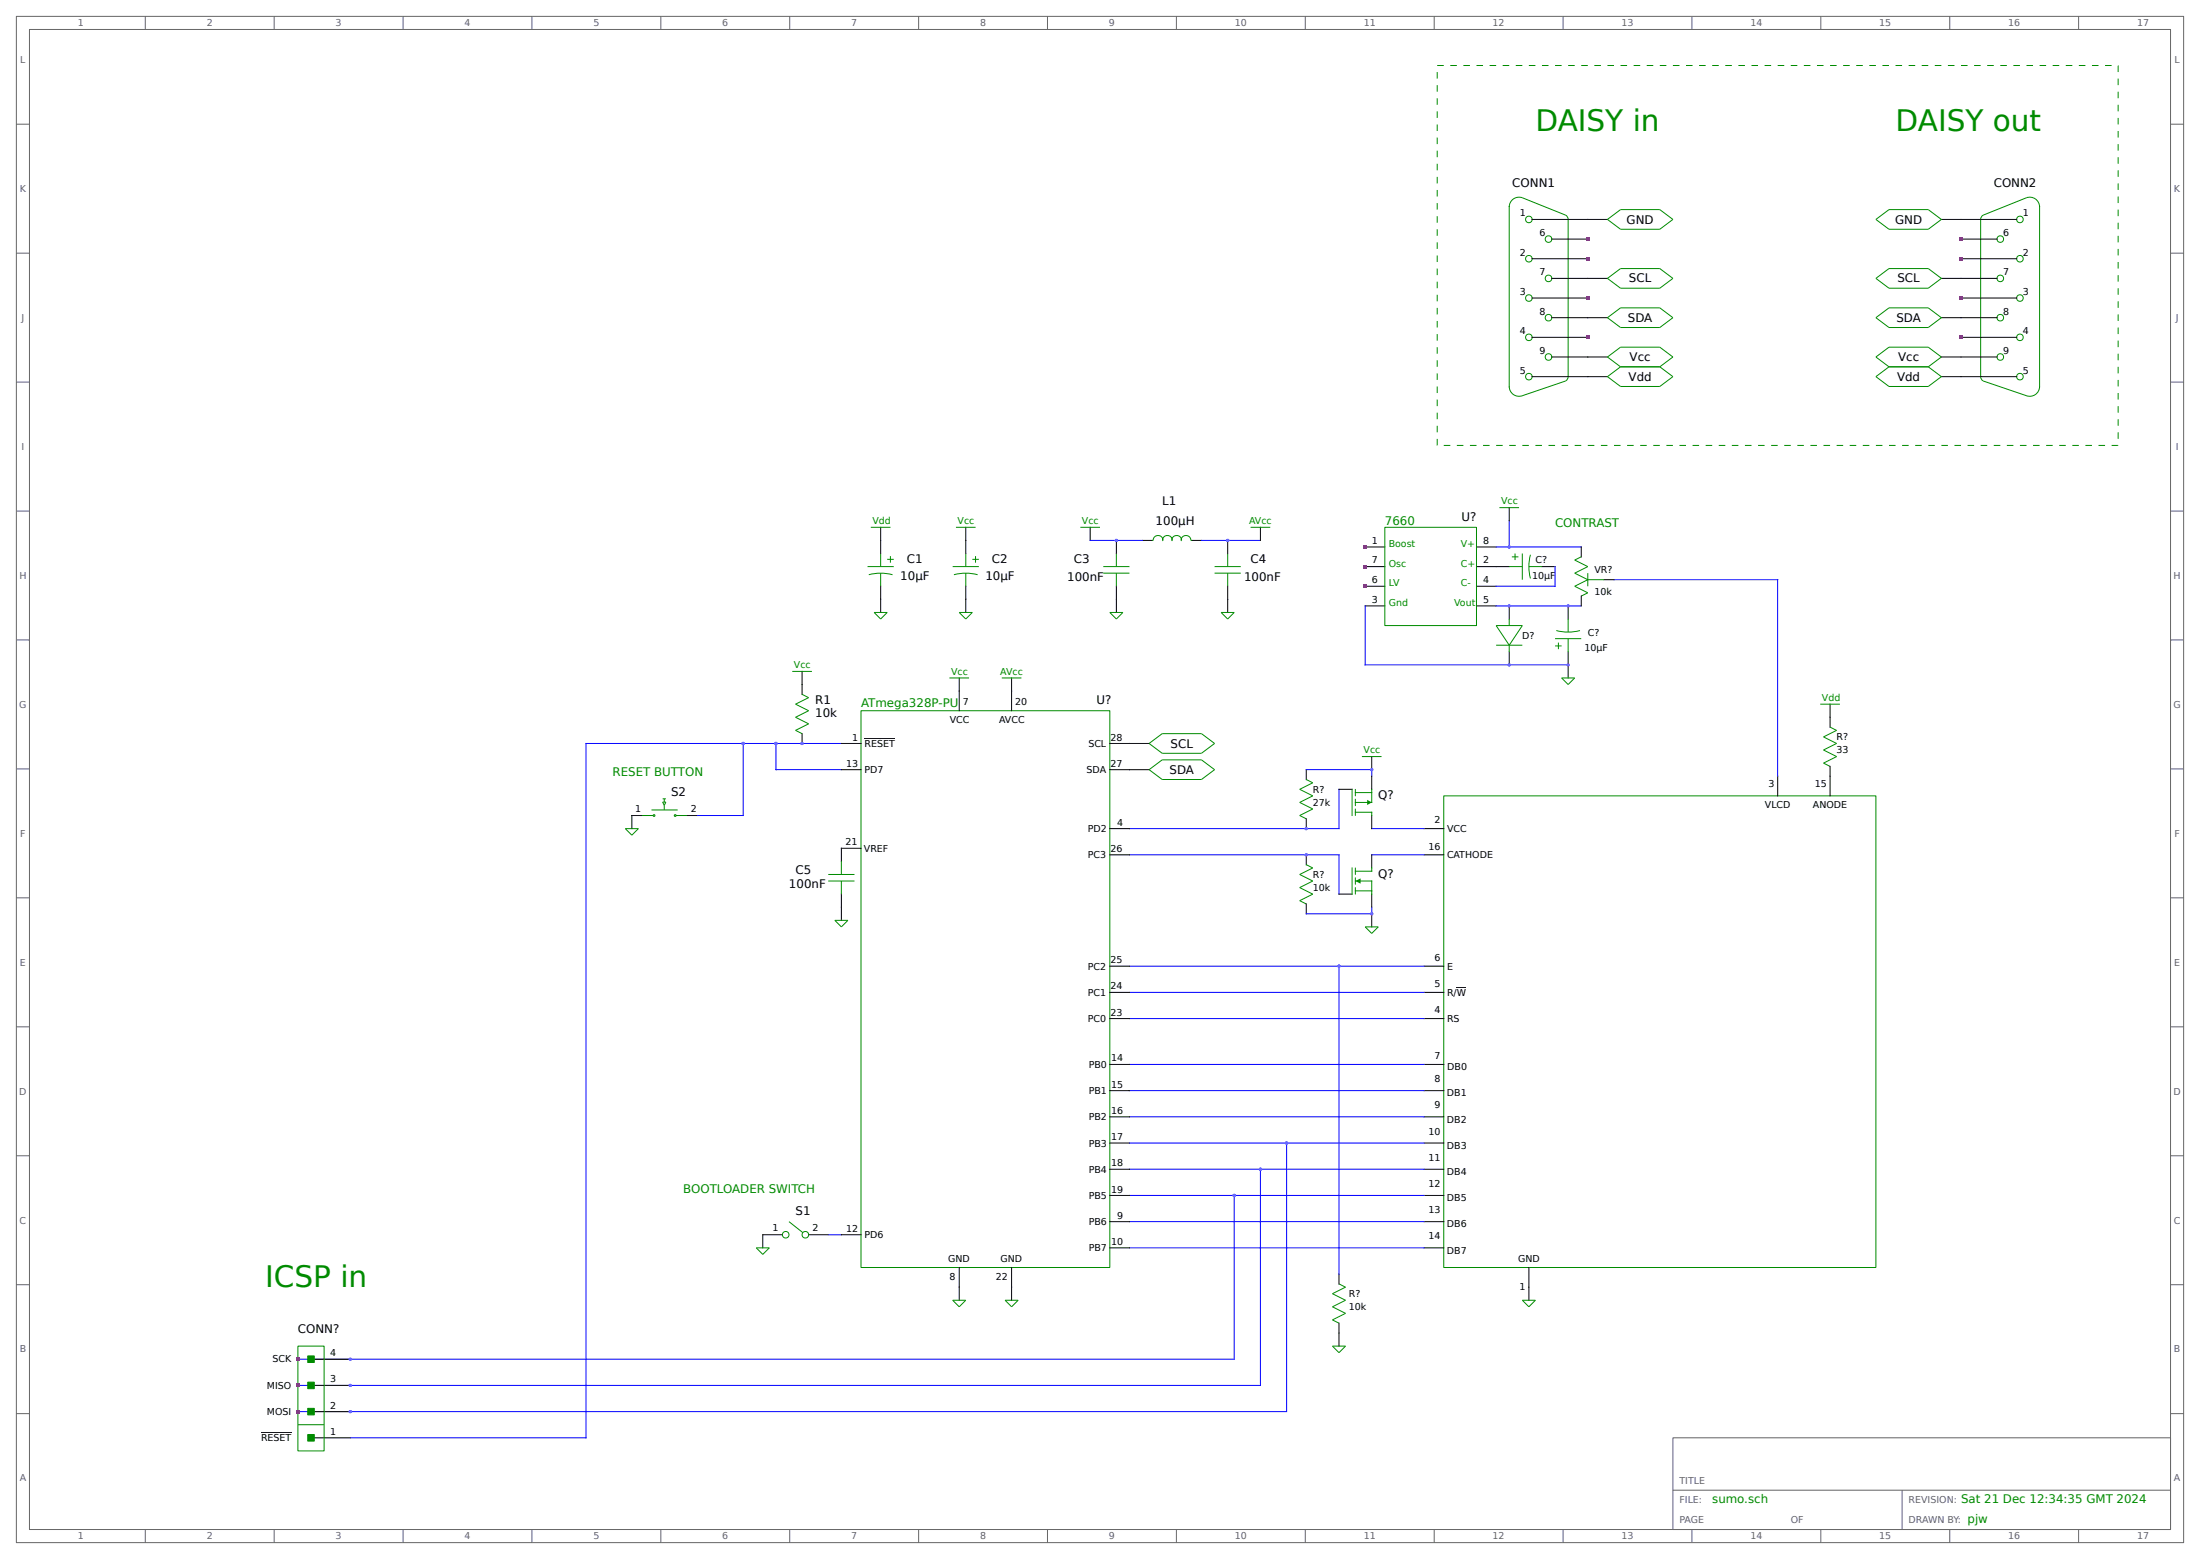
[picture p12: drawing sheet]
<svg xmlns="http://www.w3.org/2000/svg" width="853mm" height="605mm" viewBox="0 0 853 605" stroke-linecap="round" stroke-linejoin="round" font-family="sans-serif">
<g fill="none" stroke="#666" stroke-width=".39">
<path d="M6.3 6.3h840.8v591.9h-840.8zM11.4 11.4h830.6v581.7h-830.6zM56.4 6.3v5.1M106.4 6.3v5.1M156.4 6.3v5.1M206.4 6.3v5.1M256.4 6.3v5.1M306.3 6.3v5.1M356.4 6.3v5.1M406.3 6.3v5.1M456.4 6.3v5.1M506.3 6.3v5.1"/>
<path d="M556.4 6.3v5.1M606.3 6.3v5.1M656.4 6.3v5.1M706.3 6.3v5.1M756.4 6.3v5.1M806.3 6.3v5.1M6.3 48.2h5.1M842 48.2h5.1M6.3 98.2h5.1M842 98.2h5.1M6.3 148.2h5.1M842 148.2h5.1"/>
<path d="M6.3 198.2h5.1M842 198.2h5.1M6.3 248.2h5.1M842 248.2h5.1M6.3 298.2h5.1M842 298.2h5.1M6.3 348.2h5.1M842 348.2h5.1M6.3 398.2h5.1M842 398.2h5.1M6.3 448.2h5.1M842 448.2h5.1"/>
<path d="M6.3 498.2h5.1M842 498.2h5.1M6.3 548.2h5.1M649 557.5h193v35.6h-193zM842 548.2h5.1M649 577.8h193M737.9 577.8v15.3M56.4 593.1v5.1M106.4 593.1v5.1M156.4 593.1v5.1M206.4 593.1v5.1M256.4 593.1v5.1"/>
<path d="M306.3 593.1v5.1M356.4 593.1v5.1M406.3 593.1v5.1M456.4 593.1v5.1M506.3 593.1v5.1M556.4 593.1v5.1M606.3 593.1v5.1M656.4 593.1v5.1M706.3 593.1v5.1M756.4 593.1v5.1M806.3 593.1v5.1"/>
</g>
<g fill="none" stroke="#008b00" stroke-width=".39">
<path d="M581.7 196.8h7.6M537.2 204.5h35.6v38.1h-35.6zM585.5 219.7h5M586.5 215.9h2.5M587.7 214.6v2.6M590.5 214.6v10.2M593.1 219.7h5.1M593.7 215.1a17.8 17.8 0 0 0 0 9.2M613.4 215.9l-2.5 1.3 5 2.5-5 2.5 5 2.6M615.9 224.8l-5 2.5 5 2.6-2.5 1.2M615.9 224.8h6.4M615.9 222.2v5.1"/>
<path d="M580.4 242.6h10.1l-5 7.6zM580.4 250.2h10.1M585.5 240v2.6M585.5 250.2v2.5M603.2 247.6h10.2M603.2 250.5h2.6M603.7 244.5a17.8 17.8 0 0 0 9.2 0M604.5 249.2v2.5M608.3 240v5.1M608.3 247.6v5.1M307.3 260.3h7.7M311.1 269.2l2.6 1.3"/>
<path d="M313.7 270.5l-5.1 2.5 5.1 2.6-5.1 2.5 5.1 2.6-5.1 2.5 2.5 1.3M605.8 262.9h5.1l-2.6 2.5zM528.3 293.4h7.6M709.9 281.9l2.6 1.3-5.1 2.6 5.1 2.5-5.1 2.5 5.1 2.6-5.1 2.5 2.5 1.3M248.9 316.2h4.5M252.7 314.1h10.2M253.5 316h.5v.5h-.5zM257 309.8h1.3M257 311h1.3l-.6 1.3zM257.7 309.8v1.2M257.7 312.3v1.7M261.7 316h.5v.5h-.5z"/>
<path d="M262.3 316.2h4.4M506.7 302.3l2.6 1.2-5.1 2.6 5.1 2.5-5.1 2.5 5.1 2.6-5.1 2.5 2.5 1.3M560.1 308.6h167.6v182.9h-167.6zM242.6 321.3h5l-2.5 2.5zM321.3 339.1h10.2M326.4 334v5.1M506.7 335.3l2.6 1.2-5.1 2.6 5.1 2.5-5.1 2.6 5.1 2.5-5.1 2.5 2.5 1.3M524.5 336.5v10.2M321.3 341.6h10.2M323.8 356.9h5.1l-2.5 2.5zM326.4 341.6v5.1M529.6 359.4h5.1l-2.6 2.5z"/>
<path d="M306.1 473.7l5.4 4.3M293.4 483.9h5l-2.5 2.5zM519.4 497.8l2.6 1.3M522 499.1l-5.1 2.5 5.1 2.6-5.1 2.5 5.1 2.6-5.1 2.5 2.5 1.3M369.6 504.2h5l-2.5 2.5zM389.9 504.2h5.1l-2.6 2.5zM590.5 504.2h5.1l-2.5 2.5zM516.9 522h5.1l-2.6 2.5z"/>
<circle cx="304.8" cy="478.8" r="1.28"/>
<circle cx="312.4" cy="478.8" r="1.28"/>
</g>
<g fill="none" stroke="#000" stroke-width=".39">
<path d="M585.5 196.8v5.1M529.6 212.1h7.6M529.6 219.7h7.6M572.8 212.1h7.6M572.8 219.7h12.7M598.2 219.7h5M613.4 212.1v3.9M529.6 227.3h7.6M529.6 234.9h7.6M572.8 227.3h7.6M572.8 234.9h7.6M585.5 234.9v5.1"/>
<path d="M608.3 234.9v5.1M613.4 231.1v3.8M622.3 224.8h3.8M585.5 252.7v5.1M608.3 252.7v10.2M311.1 260.3v9M709.9 278.1v3.9M311.1 284.5v3.8M506.7 298.4v3.9M532.1 293.4v5M709.9 297.2v11.4M248.9 316.2h-3.8v5.1"/>
<path d="M266.7 316.2h3.8M506.7 317.5v3.8M689.6 301v7.6M326.4 328.9v5.1M506.7 331.5v3.8M532.1 331.5v5M552.4 321.3h7.7M552.4 331.5h7.7M326.4 346.7v10.2M506.7 350.5v3.8M519.4 346.7h5.1M532.1 346.7v5.1"/>
<path d="M532.1 354.3v5.1M552.4 374.6h7.7M552.4 395h7.7M552.4 384.8h7.7M565.1 382.9h3.7M552.4 412.7h7.7M552.4 422.9h7.7M552.4 433.1h7.7M552.4 443.2h7.7M552.4 453.4h7.7M303.5 478.8h-7.6v5.1M313.7 478.8h7.6"/>
<path d="M552.4 463.5h7.7M552.4 473.7h7.7M372.1 499.1v5.1M392.4 499.1v5.1M519.4 494v3.9M552.4 483.9h7.7M593.1 491.5v12.7M519.4 513.1v8.9"/>
</g>
<g fill="none" stroke="#00f" stroke-width=".39">
<path d="M580.4 212.1h33M585.5 201.9v10.2M603.2 219.7v7.6h-22.8M529.6 234.9v22.9h78.7M580.4 234.9h33M626.1 224.8h63.5v76.2M288.3 288.3v27.9M301 288.3v10.1h25.4M326.4 288.3h-99.1v269.2h-91.4M506.7 298.4h25.4v2.6M519.4 306.1v15.2h-81.3M438.1 331.5h81.3v15.2"/>
<path d="M532.1 331.5h20.3M532.1 321.3h20.3M532.1 351.8v2.5h-25.4M438.1 374.6h114.3M438.1 395h114.3M438.1 384.8h114.3M438.1 412.7h114.3M438.1 433.1h114.3M438.1 422.9h114.3M438.1 453.4h114.3M438.1 443.2h114.3M321.3 478.8h5.1"/>
<path d="M438.1 473.7h114.3M438.1 463.5h114.3M438.1 483.9h114.3M115.6 527h363.2"/>
</g>
<path d="M525.8 341.6l2-1v2z" fill="#008b00"/>
<path d="M524.5 306.1v10.1M525.8 336.5v2.6M532.1 336.5v1.3h-6.3M525.8 345.4h6.3M525.8 340.4v2.5M525.8 344.2v2.5M525.8 341.6h6.3v5.1" fill="none" stroke="#008b00" stroke-width=".39"/>
<path d="M519.4 306.1h5.1M532.1 301v5.1M532.1 316.2v5.1" fill="none" stroke="#000" stroke-width=".39"/>
<path d="M530.4 310.1l1.7 1-1.7 1.1z" fill="#008b00"/>
<g fill="none" stroke="#008b00" stroke-width=".39">
<path d="M585.5 79.9v70.3M590.5 76.7l16.9 6.7 .9 1.3v61.3l-.3 1.2-.6 .5-16.9 5.8M590.6 76.7a3.8 3.8 0 0 0-5.1 3.6M791.2 79.9v70.3M623.6 85.1l5-3.8h15.3l5.1 3.8-5.1 3.8h-15.3zM727.7 85.1l5.1-3.8h15.2l5.1 3.8-5.1 3.8h-15.2zM791.2 80.3a3.8 3.8 0 0 0-5.1-3.6l-16.8 6.7-.9 1.3-.1 61.3 .4 1.2 .6 .5M623.6 107.9l5-3.8h15.3l5.1 3.8-5.1 3.9h-15.3zM727.7 107.9l5.1-3.8h15.2l5.1 3.8-5.1 3.9h-15.2zM623.6 123.2l5-3.8h15.3l5.1 3.8-5.1 3.8h-15.3zM727.7 123.2l5.1-3.8h15.2l5.1 3.8-5.1 3.8h-15.2zM585.5 149.9a3.8 3.8 0 0 0 5.1 3.5"/>
<path d="M628.6 142.2h15.3M628.6 142.2l-5-3.8 5-3.8h15.3l5.1 3.8-5.1 3.8M628.6 142.2l-5 3.8 5 3.9h15.3l5.1-3.9-5.1-3.8M732.8 142.2l-5.1-3.8 5.1-3.8h15.2l5.1 3.8-5.1 3.8M732.8 142.2h15.2M732.8 142.2l-5.1 3.8 5.1 3.9h15.2l5.1-3.9-5.1-3.8M769.3 147.7l16.8 5.7a3.8 3.8 0 0 0 5.1-3.5M336.5 219.7h10.2M337.8 204.5h7.6M341.6 214.6v5.1M344.2 216.9h2.5M345.4 215.6v2.6"/>
<path d="M369.6 219.7h10.1M370.8 204.5h7.7M374.6 214.6v5.1M377.2 216.9h2.5M378.4 215.6v2.6M419.1 204.5h7.6M428 219.7h10.1M433.1 214.6v5.1M447 209.5h.3a1.84 1.84 0 0 1 1.9-1.9 1.84 1.84 0 0 1 1.8 2 1.81 1.81 0 0 1 1.8-2 1.81 1.81 0 0 1 1.8 2 1.81 1.81 0 0 1 1.8-2 1.81 1.81 0 0 1 1.8 2 1.88 1.88 0 0 1 1.8-2 1.88 1.88 0 0 1 2 1.9h.3M471.2 219.7h10.1M476.2 214.6v5.1M485.1 204.5h7.7"/>
<path d="M337 222.9a17.8 17.8 0 0 1 9.2 0M339.1 237.5h5.1l-2.6 2.5zM341.6 222.2v5.1M370 222.9a17.8 17.8 0 0 1 9.3 0M372.1 237.5h5.1l-2.6 2.5zM374.6 222.2v5.1M428 222.2h10.1M430.5 237.5h5.1l-2.5 2.5zM433.1 222.2v5.1M471.2 222.2h10.1M473.7 237.5h5.1l-2.6 2.5zM476.2 222.2v5.1"/>
<path d="M334 275.6h96.5v215.9h-96.5zM368.3 262.9h7.6M388.6 262.9h7.6M706.1 273h7.6M445.8 288.3l5-3.8h15.3l5.1 3.8-5.1 3.8h-15.3zM445.8 298.4l5-3.8h15.3l5.1 3.8-5.1 3.9h-15.3zM525.8 315h6.3v1.2M525.8 307.3h6.3M525.8 306.1v2.5M525.8 309.9v2.5M525.8 313.7v2.5M532.1 306.1v5h-6.3"/>
<path d="M115.6 522h10.1v40.6h-10.1zM115.6 552.4h10.1"/>
<circle cx="593.1" cy="85.1" r="1.28"/>
<circle cx="600.7" cy="92.7" r="1.28"/>
<circle cx="776" cy="92.7" r="1.28"/>
<circle cx="783.6" cy="85.1" r="1.28"/>
<circle cx="593.1" cy="115.6" r="1.28"/>
<circle cx="593.1" cy="100.3" r="1.28"/>
<circle cx="600.7" cy="108" r="1.28"/>
<circle cx="776" cy="108" r="1.28"/>
<circle cx="783.6" cy="115.6" r="1.28"/>
<circle cx="783.6" cy="100.3" r="1.28"/>
<circle cx="593.1" cy="130.8" r="1.28"/>
<circle cx="600.7" cy="123.2" r="1.28"/>
<circle cx="600.7" cy="138.4" r="1.28"/>
<circle cx="776" cy="123.2" r="1.28"/>
<circle cx="776" cy="138.4" r="1.28"/>
<circle cx="783.6" cy="130.8" r="1.28"/>
<circle cx="593.1" cy="146.1" r="1.28"/>
<circle cx="783.6" cy="146.1" r="1.28"/>
</g>
<path d="M422.9 209.5h20.3M466.1 209.5h22.8M270.5 316.2h17.8M519.4 374.6v119.4M488.9 453.4v83.8h-373.3M499.1 443.2v104.2h-383.5M478.8 463.5v63.5" fill="none" stroke="#00f" stroke-width=".39"/>
<g fill="none" stroke="#000" stroke-width=".39">
<path d="M594.4 85.1h29.2M602 92.7h13.9M753.1 85.1h29.2M760.7 92.7h14M594.4 115.6h21.5M594.4 100.3h21.5M602 107.9h21.6M753.1 107.9h21.6M760.7 115.6h21.6M760.7 100.3h21.6M594.4 130.8h21.5M602 123.2h21.6"/>
<path d="M602 138.4h21.6M753.1 123.2h21.6M753.1 138.4h21.6M760.7 130.8h21.6M594.4 146h29.2M753.1 146h29.2M341.6 204.5v10.1M374.6 204.5v10.1M422.9 204.5v5M433.1 209.5v5.1M443.2 209.5h3.8M462.3 209.5h3.8"/>
<path d="M476.2 209.5v5.1M488.9 204.5v5M341.6 227.3v10.2M374.6 227.3v10.2M433.1 227.3v10.2M476.2 227.3v10.2M372.1 262.9v12.7M392.4 262.9v12.7M709.9 273v5.1M326.4 288.3h7.6M326.4 298.4h7.6M335.4 286.4h11.8"/>
<path d="M430.5 288.3h15.3M430.5 298.4h15.3M326.4 328.9h7.6M430.5 321.3h7.6M430.5 331.5h7.6M430.5 374.6h7.6M430.5 395h7.6M430.5 384.8h7.6M430.5 412.7h7.6M430.5 422.9h7.6M430.5 433.1h7.6M430.5 443.2h7.6"/>
<path d="M430.5 453.4h7.6M326.4 478.8h7.6M430.5 463.5h7.6M430.5 473.7h7.6M372.1 491.5v7.6M392.4 491.5v7.6M430.5 483.9h7.6M120.6 537.2h15.3M120.6 527h15.3M101.3 555.5h11.8M120.6 547.4h15.3M120.6 557.5h15.3"/>
</g>
<g fill="#008b00" stroke="#008b00" stroke-width=".39">
<path d="M119.4 525.8h2.5v2.5h-2.5z"/>
<path d="M119.4 535.9h2.5v2.6h-2.5z"/>
<path d="M119.4 546.1h2.5v2.5h-2.5z"/>
<path d="M119.4 556.3h2.5v2.5h-2.5z"/>
</g>
<path d="M557.5 25.4h264.2v147.3h-264.2z" fill="none" stroke="#008b00" stroke-width=".39" stroke-dasharray="2.5 2.5" stroke-linecap="butt"/>
<g fill="#a020f0">
<circle cx="311.1" cy="288.3" r=".64"/>
<circle cx="301" cy="288.3" r=".64"/>
<circle cx="288.3" cy="288.3" r=".64"/>
<circle cx="135.9" cy="527.1" r=".64"/>
</g>
<g fill="#f00">
<path d="M114.8 526.3h1.5v1.5h-1.5z"/>
<path d="M528.8 211.3h1.6v1.6h-1.6z"/>
<path d="M528.8 226.6h1.6v1.5h-1.6z"/>
<path d="M528.8 218.9h1.6v1.6h-1.6z"/>
</g>
<g fill="#a020f0">
<circle cx="585.5" cy="212.1" r=".64"/>
<circle cx="608.3" cy="234.9" r=".64"/>
<circle cx="585.5" cy="234.9" r=".64"/>
<circle cx="585.5" cy="257.8" r=".64"/>
<circle cx="608.3" cy="257.8" r=".64"/>
<circle cx="506.7" cy="321.3" r=".64"/>
<circle cx="478.8" cy="463.6" r=".64"/>
<circle cx="488.9" cy="453.4" r=".64"/>
<circle cx="499.1" cy="443.2" r=".64"/>
<circle cx="519.4" cy="374.7" r=".64"/>
<circle cx="506.7" cy="331.5" r=".64"/>
<circle cx="532.1" cy="354.3" r=".64"/>
<circle cx="532.1" cy="298.4" r=".64"/>
<circle cx="135.9" cy="537.2" r=".64"/>
</g>
<path d="M114.8 536.4h1.5v1.6h-1.5z" fill="#f00"/>
<circle cx="135.9" cy="547.4" r=".64" fill="#a020f0"/>
<path d="M114.8 546.6h1.5v1.5h-1.5z" fill="#f00"/>
<g fill="#a020f0">
<circle cx="478.8" cy="463.6" r=".64"/>
<circle cx="488.9" cy="453.4" r=".64"/>
<circle cx="499.1" cy="443.2" r=".64"/>
<circle cx="135.9" cy="547.4" r=".64"/>
<circle cx="135.9" cy="537.2" r=".64"/>
<circle cx="135.9" cy="527.1" r=".64"/>
<circle cx="519.4" cy="374.7" r=".64"/>
</g>
<g fill="#f00">
<path d="M760 130h1.5v1.6h-1.5z"/>
<path d="M760 114.8h1.5v1.5h-1.5z"/>
<path d="M760 99.6h1.5v1.5h-1.5z"/>
<path d="M760 91.9h1.5v1.6h-1.5z"/>
<path d="M615.2 130h1.5v1.6h-1.5z"/>
<path d="M615.2 114.8h1.5v1.5h-1.5z"/>
<path d="M615.2 99.6h1.5v1.5h-1.5z"/>
<path d="M615.2 91.9h1.5v1.6h-1.5z"/>
</g>
<g fill="#a020f0">
<circle cx="433.1" cy="209.6" r=".64"/>
<circle cx="476.2" cy="209.6" r=".64"/>
</g>
<g font-size="11.5" fill="#008b00">
<text x="595.6" y="50.8">DAISY in</text>
<text x="735.3" y="50.8">DAISY out</text>
<text x="102.9" y="499.1">ICSP in</text>
</g>
<g font-size="4.6">
<text x="586.7" y="72.4">CONN1</text>
<text x="773.4" y="72.4">CONN2</text>
<text x="631" y="86.7">GND</text>
<text x="735.2" y="86.7">GND</text>
<text x="631.9" y="109.5">SCL</text>
<text x="736.1" y="109.5">SCL</text>
<text x="631.5" y="124.8">SDA</text>
<text x="735.7" y="124.8">SDA</text>
<text x="632.2" y="140">Vcc</text>
<text x="736.3" y="140">Vcc</text>
<text x="631.8" y="147.6">Vdd</text>
<text x="735.9" y="147.6">Vdd</text>
<text x="450.8" y="195.8">L1</text>
<text x="448.3" y="203.6">100µH</text>
<text x="567" y="201.9">U?</text>
<text x="351.8" y="218.4">C1</text>
<text x="384.8" y="218.4">C2</text>
<text x="416.6" y="218.4">C3</text>
<text x="485.1" y="218.4">C4</text>
<text x="349.2" y="224.8">10µF</text>
<text x="382.3" y="224.8">10µF</text>
<text x="414" y="225.2">100nF</text>
<text x="482.6" y="225.2">100nF</text>
<text x="316.2" y="273.1">R1</text>
<text x="425.3" y="273.2">U?</text>
<text x="316.2" y="278.1">10k</text>
<text x="454.1" y="289.9">SCL</text>
<text x="453.7" y="300">SDA</text>
<text x="260.3" y="308.6">S2</text>
<text x="534.7" y="309.9">Q?</text>
<text x="308.6" y="339.1">C5</text>
<text x="534.7" y="340.4">Q?</text>
<text x="306.1" y="344.2">100nF</text>
<text x="308.6" y="471.2">S1</text>
<text x="115.6" y="516.9">CONN?</text>
</g>
<g font-size="4.6" fill="#008b00">
<text x="537.2" y="203.5">7660</text>
<text x="603.2" y="204.5">CONTRAST</text>
<text x="334" y="274.3">ATmega328P-PU</text>
<text x="237.7" y="301">RESET BUTTON</text>
<text x="265" y="462.7">BOOTLOADER SWITCH</text>
<text x="664.2" y="582.9">sumo.sch</text>
<text x="760.7" y="582.9">Sat 21 Dec 12:34:35 GMT 2024</text>
<text x="763.3" y="590.5">pjw</text>
</g>
<g font-size="3.7" fill="#666">
<text x="30.2" y="10.2">1</text>
<text x="80.2" y="10.2">2</text>
<text x="130.2" y="10.2">3</text>
<text x="180.2" y="10.2">4</text>
<text x="230.2" y="10.2">5</text>
<text x="280.2" y="10.2">6</text>
<text x="330.2" y="10.2">7</text>
<text x="380.2" y="10.2">8</text>
<text x="430.2" y="10.2">9</text>
<text x="479" y="10.2">10</text>
<text x="529" y="10.2">11</text>
<text x="579" y="10.2">12</text>
<text x="629" y="10.2">13</text>
<text x="679" y="10.2">14</text>
<text x="729" y="10.2">15</text>
<text x="779" y="10.2">16</text>
<text x="829" y="10.2">17</text>
<text x="7.9" y="24.4">L</text>
<text x="843.5" y="24.4">L</text>
<text x="7.7" y="74.4">K</text>
<text x="843.3" y="74.4">K</text>
<text x="8.3" y="124.4">J</text>
<text x="844" y="124.4">J</text>
<text x="8.3" y="174.4">I</text>
<text x="844" y="174.4">I</text>
<text x="7.5" y="224.4">H</text>
<text x="843.2" y="224.4">H</text>
<text x="7.5" y="274.4">G</text>
<text x="843.1" y="274.4">G</text>
<text x="7.8" y="324.4">F</text>
<text x="843.5" y="324.4">F</text>
<text x="7.7" y="374.4">E</text>
<text x="843.4" y="374.4">E</text>
<text x="7.5" y="424.4">D</text>
<text x="843.1" y="424.4">D</text>
<text x="7.6" y="474.4">C</text>
<text x="843.3" y="474.4">C</text>
<text x="7.6" y="524.4">B</text>
<text x="843.3" y="524.4">B</text>
<text x="7.6" y="574.4">A</text>
<text x="651.5" y="575.3">TITLE</text>
<text x="843.3" y="574.4">A</text>
<text x="651.5" y="582.9">FILE:</text>
<text x="740.4" y="582.9">REVISION:</text>
<text x="651.5" y="590.5">PAGE</text>
<text x="694.7" y="590.5">OF</text>
<text x="740.4" y="590.5">DRAWN BY:</text>
<text x="30.2" y="596.9">1</text>
<text x="80.2" y="596.9">2</text>
<text x="130.2" y="596.9">3</text>
<text x="180.2" y="596.9">4</text>
<text x="230.2" y="596.9">5</text>
<text x="280.2" y="596.9">6</text>
<text x="330.2" y="596.9">7</text>
<text x="380.2" y="596.9">8</text>
<text x="430.2" y="596.9">9</text>
<text x="479" y="596.9">10</text>
<text x="529" y="596.9">11</text>
<text x="579" y="596.9">12</text>
<text x="629" y="596.9">13</text>
<text x="679" y="596.9">14</text>
<text x="729" y="596.9">15</text>
<text x="779" y="596.9">16</text>
<text x="829" y="596.9">17</text>
</g>
<g font-size="3.7">
<text x="589.6" y="83.9">1</text>
<text x="784.7" y="83.9">1</text>
<text x="597.2" y="91.6">6</text>
<text x="777.1" y="91.6">6</text>
<text x="589.6" y="99.2">2</text>
<text x="784.7" y="99.2">2</text>
<text x="597.2" y="106.8">7</text>
<text x="777.1" y="106.8">7</text>
<text x="589.6" y="114.4">3</text>
<text x="784.7" y="114.4">3</text>
<text x="597.2" y="122">8</text>
<text x="777.1" y="122">8</text>
<text x="589.6" y="129.7">4</text>
<text x="784.7" y="129.7">4</text>
<text x="597.2" y="137.3">9</text>
<text x="777.1" y="137.3">9</text>
<text x="589.6" y="144.9">5</text>
<text x="784.7" y="144.9">5</text>
<text x="532.1" y="210.8">1</text>
<text x="575.3" y="210.8">8</text>
<text x="532.1" y="218.4">7</text>
<text x="575.3" y="218.4">2</text>
<text x="595.6" y="218.4">C?</text>
<text x="532.1" y="226.1">6</text>
<text x="575.3" y="226.1">4</text>
<text x="594.4" y="224.4">10µF</text>
<text x="618.5" y="222.2">VR?</text>
<text x="532.1" y="233.7">3</text>
<text x="575.3" y="233.7">5</text>
<text x="618.5" y="230.7">10k</text>
<text x="590.5" y="247.6">D?</text>
<text x="615.9" y="246.8">C?</text>
<text x="614.7" y="252.3">10µF</text>
<text x="373.5" y="273.5">7</text>
<text x="393.8" y="273.5">20</text>
<text x="368.4" y="280.3">VCC</text>
<text x="387.6" y="280.3">AVCC</text>
<text x="330.5" y="287.1">1</text>
<text x="430.8" y="287.1">28</text>
<text x="712.5" y="287">R?</text>
<text x="335.4" y="289.7">RESET</text>
<text x="422.2" y="289.7">SCL</text>
<text x="712.5" y="292.1">33</text>
<text x="328.2" y="297.3">13</text>
<text x="335.4" y="299.8">PD7</text>
<text x="421.5" y="299.8">SDA</text>
<text x="430.8" y="297.3">27</text>
<text x="686" y="305.3">3</text>
<text x="704" y="305.3">15</text>
<text x="509.3" y="307.3">R?</text>
<text x="246.4" y="315">1</text>
<text x="268" y="315">2</text>
<text x="509.3" y="312.4">27k</text>
<text x="684.6" y="313.4">VLCD</text>
<text x="703.3" y="313.4">ANODE</text>
<text x="422" y="322.7">PD2</text>
<text x="433.4" y="320.2">4</text>
<text x="556.5" y="319.3">2</text>
<text x="561.3" y="322.7">VCC</text>
<text x="327.9" y="327.8">21</text>
<text x="554.1" y="329.5">16</text>
<text x="335.2" y="330.3">VREF</text>
<text x="422" y="332.9">PC3</text>
<text x="430.8" y="330.3">26</text>
<text x="561.3" y="332.9">CATHODE</text>
<text x="509.3" y="340.4">R?</text>
<text x="509.3" y="345.4">10k</text>
<text x="422" y="376">PC2</text>
<text x="430.8" y="373.5">25</text>
<text x="556.5" y="372.6">6</text>
<text x="561.3" y="376">E</text>
<text x="430.8" y="383.7">24</text>
<text x="556.5" y="382.8">5</text>
<text x="422" y="386.2">PC1</text>
<text x="561.3" y="386.2">R/W</text>
<text x="430.8" y="393.8">23</text>
<text x="556.5" y="393">4</text>
<text x="422" y="396.4">PC0</text>
<text x="561.3" y="396.4">RS</text>
<text x="431.1" y="411.6">14</text>
<text x="556.5" y="410.7">7</text>
<text x="422.3" y="414.1">PB0</text>
<text x="556.5" y="419.6">8</text>
<text x="561.4" y="414.9">DB0</text>
<text x="422.3" y="424.3">PB1</text>
<text x="431.1" y="421.8">15</text>
<text x="561.3" y="425.2">DB1</text>
<text x="431.1" y="431.9">16</text>
<text x="556.5" y="429.8">9</text>
<text x="422.3" y="434.5">PB2</text>
<text x="561.3" y="435.3">DB2</text>
<text x="431.1" y="442.1">17</text>
<text x="554.1" y="440">10</text>
<text x="422.3" y="444.6">PB3</text>
<text x="561.3" y="445.5">DB3</text>
<text x="422.3" y="454.8">PB4</text>
<text x="431.1" y="452.2">18</text>
<text x="554.1" y="450.1">11</text>
<text x="561.3" y="455.7">DB4</text>
<text x="554.1" y="460.3">12</text>
<text x="422.3" y="464.9">PB5</text>
<text x="431.1" y="462.4">19</text>
<text x="561.3" y="465.8">DB5</text>
<text x="433.4" y="472.6">9</text>
<text x="554.1" y="470.4">13</text>
<text x="299.7" y="477.5">1</text>
<text x="315.2" y="477.5">2</text>
<text x="328.2" y="477.6">12</text>
<text x="422.3" y="475.1">PB6</text>
<text x="561.3" y="476">DB6</text>
<text x="335.4" y="480.2">PD6</text>
<text x="422.3" y="485.3">PB7</text>
<text x="431.1" y="482.7">10</text>
<text x="554.1" y="480.6">14</text>
<text x="367.8" y="489.4">GND</text>
<text x="388.1" y="489.4">GND</text>
<text x="561.3" y="486.1">DB7</text>
<text x="588.9" y="489.5">GND</text>
<text x="368.4" y="496.2">8</text>
<text x="386.4" y="496.2">22</text>
<text x="523.2" y="502.9">R?</text>
<text x="589.5" y="500.1">1</text>
<text x="523.2" y="508">10k</text>
<text x="128.1" y="525.9">4</text>
<text x="105.7" y="528.3">SCK</text>
<text x="103.5" y="538.5">MISO</text>
<text x="128.1" y="536.1">3</text>
<text x="103.5" y="548.6">MOSI</text>
<text x="128.1" y="546.2">2</text>
<text x="128.1" y="556.4">1</text>
<text x="101.3" y="558.8">RESET</text>
</g>
<g font-size="3.7" fill="#008b00">
<text x="582.3" y="195.6">Vcc</text>
<text x="338.5" y="203.2">Vdd</text>
<text x="371.5" y="203.2">Vcc</text>
<text x="419.7" y="203.2">Vcc</text>
<text x="484.6" y="203.2">AVcc</text>
<text x="538.7" y="212.1">Boost</text>
<text x="566.7" y="212.1">V+</text>
<text x="538.7" y="219.7">Osc</text>
<text x="566.7" y="219.7">C+</text>
<text x="538.7" y="227.3">LV</text>
<text x="566.7" y="227.3">C-</text>
<text x="538.7" y="234.9">Gnd</text>
<text x="564.1" y="234.9">Vout</text>
<text x="308" y="259.1">Vcc</text>
<text x="368.9" y="261.6">Vcc</text>
<text x="388" y="261.6">AVcc</text>
<text x="706.8" y="271.8">Vdd</text>
<text x="529" y="292.1">Vcc</text>
</g>
</svg>
